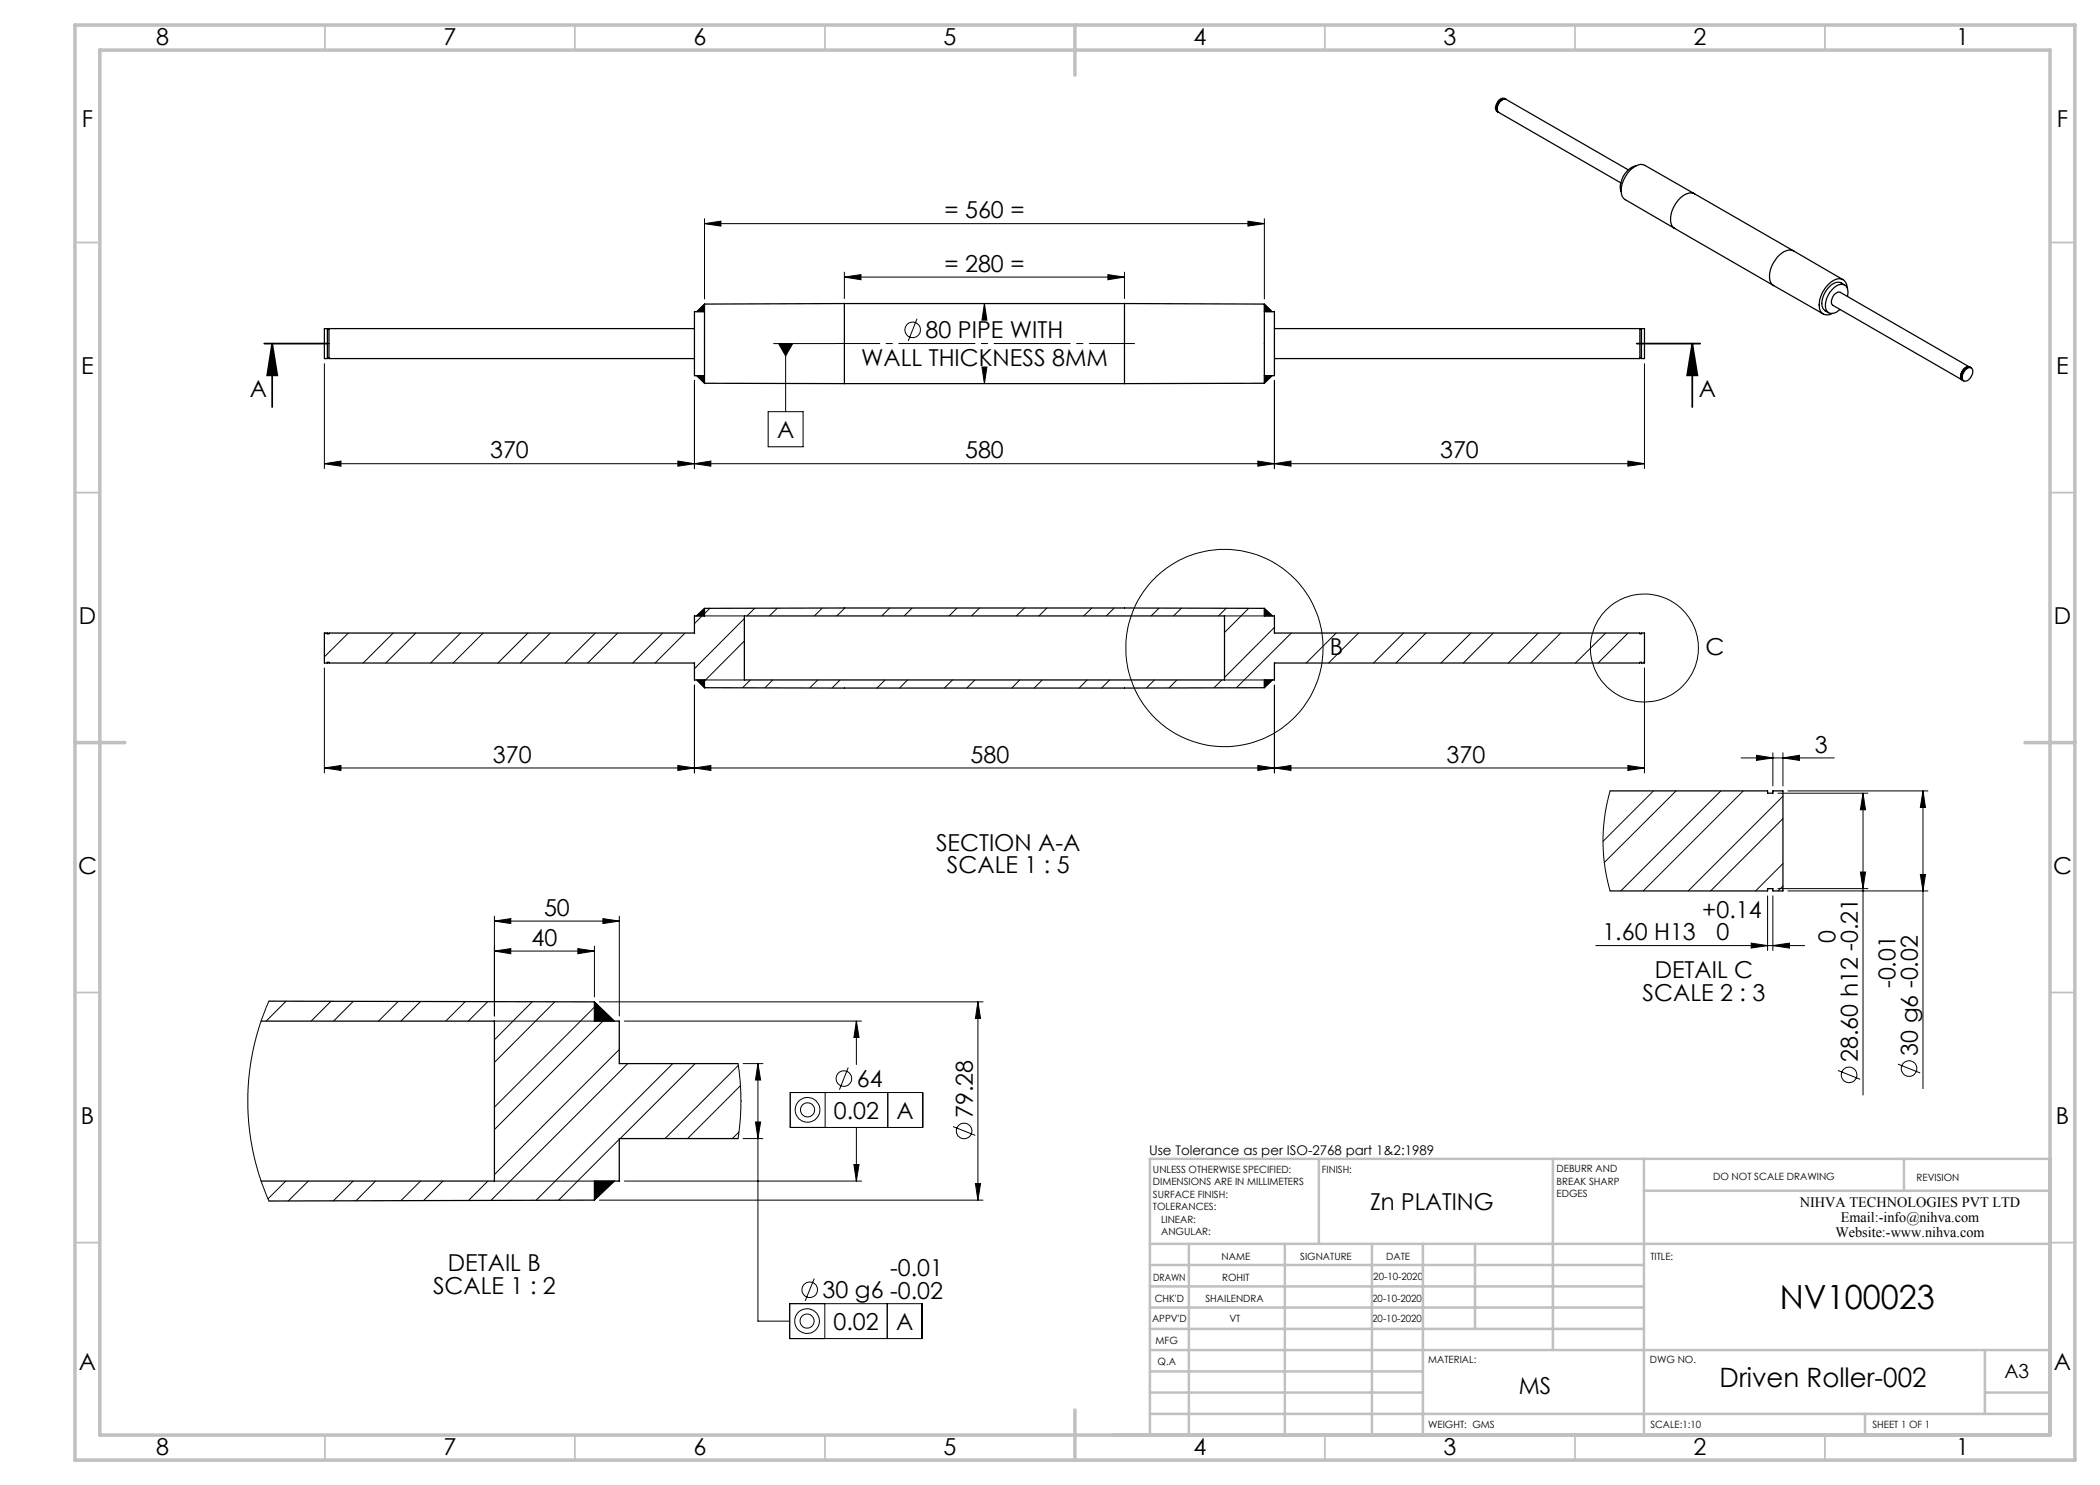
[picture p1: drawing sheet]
<svg xmlns="http://www.w3.org/2000/svg" width="420mm" height="297mm" viewBox="0 0 420 297" stroke-linecap="round" stroke-linejoin="round" font-family="sans-serif">
<g fill="none" stroke="#000" stroke-width=".2">
<path d="M140.9 44.7l3.3-.5v1zM140.9 43.7v16.1M140.9 44.7h112M168.9 55.4l3.3-.5v1zM168.9 54.4v5.3M168.9 55.4h56M221.6 54.9l3.3 .5-3.3 .5zM224.9 54.4v5.3M249.6 44.2l3.3 .5-3.3 .5zM252.9 43.7v16.1M64.9 72.7v21M138.9 76.1v17.6"/>
<path d="M139.3 75.1l1.6 1.6M139.3 62.3l1.6-1.5v1.5zM139.3 75.1h1.6v1.6zM140.9 60.8l-1.6 1.5M154.7 68.7h12.2M155.7 68.7h2.8l-1.4 2.5zM157.1 68.7v13.6M183.4 63.7l-1.8 4.5M196.4 73.4h1l-.5 3.3zM196.9 60.7l.5 3.3h-1zM196.9 60.7v2.4M196.9 74.3v2.4"/>
<path d="M252.9 60.8l1.5 1.5M252.9 60.8l1.5 1.5h-1.5zM252.9 75.1h1.5l-1.5 1.6zM254.4 75.1l-1.5 1.6M254.9 76.1v17.6M328.9 72.7v21M64.9 92.7l3.3-.5v1zM64.9 92.7h264M135.6 92.2l3.3 .5-3.3 .5zM138.9 92.7l3.3-.5v1zM153.6 82.3h7v7.1h-7zM251.6 92.2l3.3 .5-3.3 .5z"/>
<path d="M254.9 92.7l3.3-.5v1zM325.6 92.2l3.3 .5-3.3 .5zM64.9 133.6v21M65.2 126.6l-.3 .3M69.7 126.6l-4.8 4.8M78.6 126.6l-6 6M83.1 126.6l-5.9 6M92.1 126.6l-6 6M96.6 126.6l-6 6M105.6 126.6l-6 6M110.1 126.6l-6 6M119.1 126.6l-6 6"/>
<path d="M123.5 126.6l-6 6M132.5 126.6l-6 6M137 126.6l-6 6M138.9 137v17.6M139.3 123.2l1.6-1.5v1.5zM139.3 136l1.6 1.5M139.3 136h1.6v1.5zM140.4 123.2l-1.5 1.5M140.9 121.7l-1.6 1.5M140.9 123.2h8M140.9 136h8M142 121.7l-1.1 1"/>
<path d="M148.9 123.7l-10 10M148.9 128.2l-8 8M150.1 136l-1.6 1.5M151 121.6l-1.6 1.6M154.6 136l-1.6 1.5M155.5 121.6l-1.6 1.6M163.5 136l-1.5 1.6M164.5 121.6l-1.6 1.6M168 136l-1.6 1.6M169 121.6l-1.6 1.6M177 136l-1.6 1.6M177.9 121.6l-1.5 1.6"/>
<path d="M181.5 136l-1.6 1.6M182.4 121.6l-1.6 1.6M190.5 136l-1.6 1.6M191.4 121.6l-1.6 1.6M195 136l-1.6 1.6M195.9 121.6l-1.6 1.6M203.9 136l-1.5 1.6M204.9 121.6l-1.6 1.6M208.5 136l-1.7 1.6M209.4 121.6l-1.6 1.6M217.4 136l-1.6 1.6M218.4 121.6l-1.7 1.6"/>
<path d="M221.9 136l-1.6 1.6M222.8 121.6l-1.5 1.6M230.9 136l-1.6 1.6M231.8 121.6l-1.6 1.6M235.4 136l-1.6 1.6M236.3 121.6l-1.6 1.6M244.4 136l-1.6 1.5M244.9 123.2h8M244.9 136h8M245.3 121.6l-1.6 1.6M249.7 121.7l-4.8 4.8M252.9 121.7l1.6 1.5"/>
<path d="M252.9 121.7l1.6 1.5h-1.6zM252.9 136h1.6l-1.6 1.5zM254.5 136l-1.6 1.5M254.9 137v17.6M254.9 125.5l-10 10M258.3 126.6l-11 10.9M267.2 126.6l-6 6M271.7 126.6l-6 6M280.7 126.6l-6 6M285.2 126.6l-6 6M294.2 126.6l-6 6M298.7 126.6l-6 6"/>
<path d="M307.7 126.6l-6 6M312.1 126.6l-6 6M321.1 126.6l-6 6M325.6 126.6l-6 6M328.9 132.3l-.3 .3M328.9 133.6v21M64.9 153.6l3.3-.5v1zM64.9 153.6h264M135.6 153.1l3.3 .5-3.3 .5zM138.9 153.6l3.3-.5v1zM251.6 153.1l3.3 .5-3.3 .5zM254.9 153.6l3.3-.5v1z"/>
<path d="M322 158.2l-1 4.4-.4 4.6v2.8l.3 2.8 .4 2.7 .7 2.7M325.6 153.1l3.3 .5-3.3 .5zM330.7 158.2l-10.1 10.1M335.2 158.2l-14.3 14.3M344.2 158.2l-20 20M348.2 151.6h18.7M348.7 158.2l-20.1 20M351.3 151.1l3.3 .5-3.3 .5zM354.6 150.6v6.6M355.6 158.6h18M356.6 151.6l3.3-.5v1zM356.6 150.6v6.6"/>
<path d="M356.6 159.2l-19 19M357.6 158.2h28M372.6 158.6v60.4M372.6 158.6l.5 3.4h-1zM384.6 158.2l.5 3.3h-1zM384.6 158.2v59.5M353.5 179.2v10.9M354.6 179.2v10.9M355.6 177.7h18M356.6 172.7l-5.5 5.5M356.6 163.7l-14.5 14.5M356.6 177.2l-1 1"/>
<path d="M357.6 178.2h28M372.1 174.4h1l-.5 3.3zM384.1 174.9h1l-.5 3.3zM98.9 190.2l3.3-.5v1zM98.9 184.2l3.3-.5v1zM98.9 183.2v20M98.9 190.2h20M98.9 184.2h25M115.6 189.7l3.3 .5-3.3 .5zM118.9 189.2v10.2M120.6 183.7l3.3 .5-3.3 .5zM123.9 183.2v20"/>
<path d="M319.2 189.1h41.7M350.2 188.6l3.3 .5-3.3 .5zM354.6 189.1l3.3-.5v1zM53.8 200.2l-1.6 4-1.4 4.8-.8 4.6-.4 5 .1 5.7 .8 5.7 1.4 5.2 1.9 5M57.2 200.2l-4 4M66.2 200.3l-4 3.9M70.7 200.3l-4 3.9M79.6 200.3l-3.9 3.9M84.1 200.3l-3.9 3.9M93.1 200.3l-4 3.9M97.5 200.3l-3.8 3.9M98.9 204.2h20"/>
<path d="M106.5 200.3l-7.6 7.7M110.9 200.4l-12 12.1M118.9 200.4l4 3.8M118.9 200.4l4 3.8h-4zM118.9 201.4l-20 20M119.9 200.4h76.7M120.6 204.2l-21.7 21.7M123.9 209.9l-25 25M124.9 204.2h47.4M125.6 212.7l-27.4 27.4M134.5 212.7l-27.3 27.4M139 212.7l-15 15"/>
<path d="M147.6 212.7l.4 3.3 .2 4-.1 3.9-.5 3.8M147.7 213.1l-14.7 14.6M148.1 217.1l-10.6 10.6M148.6 212.7h4M151.6 212.7l.5 3.3h-1zM151.6 212.7v51.5h6.3M158 218.5h26.5v7h-26.5zM165 218.5v7M169.7 213.5l-1.8 4.4M171.3 204.2l.5 3.3h-1zM171.3 204.2v8.7M177.6 218.5v7"/>
<path d="M195.6 200.4v39.6M195.6 200.4l.5 3.3h-1zM367.6 214.1l4.4 1.8M379.6 212.8l4.4 1.8M57.2 236.2l-3.6 3.6M61.7 236.2l-4 4M70.6 236.2l-3.9 4M75.1 236.2l-3.9 4M84.1 236.2l-3.9 3.9M88.6 236.2l-3.9 3.9M97.6 236.2l-3.9 3.9M98.9 236.2h20"/>
<path d="M118.9 236.2h4l-4 3.8zM122.9 236.2l-4 3.8M123.9 227.9l-12.2 12.2M124.9 236.2h47.4M147.8 226.4l-1.3 1.3M148.6 227.7h4M151.1 224.4h1l-.5 3.3zM170.8 232.9h1l-.5 3.3zM171.3 225.5v10.7M190.6 225.3l4.5 1.8M195.1 236.7h1l-.5 3.3zM119.9 240h76.7"/>
<path d="M162.8 255.7l-1.8 4.5M157.9 260.7h26.5v7h-26.5zM165 260.7v7M177.4 260.7v7"/>
<circle cx="182.5" cy="66" r="1.56"/>
<circle cx="244.9" cy="129.6" r="19.7"/>
<circle cx="328.9" cy="129.6" r="10.8"/>
<circle cx="168.8" cy="215.7" r="1.55"/>
<circle cx="369.8" cy="215" r="1.55"/>
<circle cx="381.8" cy="213.7" r="1.55"/>
<circle cx="161.5" cy="222" r="2.47"/>
<circle cx="161.5" cy="222" r="1.4"/>
<circle cx="192.8" cy="226.2" r="1.55"/>
<circle cx="161.9" cy="258" r="1.56"/>
<circle cx="161.4" cy="264.2" r="1.42"/>
<circle cx="161.4" cy="264.2" r="2.47"/>
</g>
<path d="M52.8 68.7h12.8M54.4 68.7l1.1 6.4h-2.1zM54.4 68.7v12.7M327.3 68.7h12.7M338.5 68.7l1 6.4h-2.1zM338.5 68.7v12.7" fill="none" stroke="#000" stroke-width=".35"/>
<path d="M166.9 68.7h60" fill="none" stroke="#000" stroke-width=".2" stroke-dasharray="15.2 1.3 1.3 1.3" stroke-dashoffset="6.2"/>
<g fill="none" stroke="#c0c0c0" stroke-width=".35">
<path d="M65 5v5M115 5v5M165 5v5M265 5v5M315 5v5M365 5v5M15 48.5h5M410 48.5h5M15 98.5h5M410 98.5h5M15 198.5h5M410 198.5h5"/>
<path d="M15 248.5h5M410 248.5h5M65 287v5M115 287v5M165 287v5M265 287v5M315 287v5M365 287v5"/>
</g>
<g fill="none" stroke="#c0c0c0" stroke-width=".5">
<path d="M263.8 231.8v17M310.6 231.8v38.2M328.8 231.8v55.2M328.8 238.2h81.2M380.8 231.8v6.4M410 231.8h-180v55.2M230 248.8h180M230 257.3h98.8M230 253h98.8M237.8 248.8v38.2M257 248.8v38.2M274.4 248.8v38.2"/>
<path d="M284.6 248.8v38.2M295 248.8v17M230 265.8h98.8M230 261.5h98.8M230 278.5h54.6M230 274.3h54.6M230 270h180M397 278.5h13M397 270v12.8M230 282.8h180M373 282.8v4.2"/>
</g>
<path d="M15 5h400v287h-400zM20 10h390v277h-390zM215 5v10M15 148.5h10M405 148.5h10M215 282v10" fill="none" stroke="#c0c0c0" stroke-width=".7"/>
<g fill="#000">
<path d="M140.9 44.7l3.3-.5v1zM249.6 44.2l3.3 .5-3.3 .5zM64.9 92.7l3.3-.5v1zM135.6 92.2l3.3 .5-3.3 .5zM138.9 92.7l3.3-.5v1zM251.6 92.2l3.3 .5-3.3 .5zM254.9 92.7l3.3-.5v1zM325.6 92.2l3.3 .5-3.3 .5zM196.9 60.7l.5 3.3h-1zM196.4 73.4h1l-.5 3.3zM64.9 153.6l3.3-.5v1zM135.6 153.1l3.3 .5-3.3 .5zM254.9 153.6l3.3-.5v1zM325.6 153.1l3.3 .5-3.3 .5zM151.6 212.7l.5 3.3h-1zM151.1 224.4h1l-.5 3.3zM171.3 204.2l.5 3.3h-1zM170.8 232.9h1l-.5 3.3zM351.3 151.1l3.3 .5-3.3 .5zM356.6 151.6l3.3-.5v1z"/>
<path d="M221.6 54.9l3.3 .5-3.3 .5zM168.9 55.4l3.3-.5v1zM354.6 189.1l3.3-.5v1zM350.2 188.6l3.3 .5-3.3 .5z"/>
<path d="M155.7 68.7l1.4 2.5 1.4-2.5zM139.3 62.3l1.6-1.5v1.5zM139.3 75.1h1.6v1.6zM252.9 60.8v1.5h1.5zM252.9 75.1h1.5l-1.5 1.6zM252.9 121.7v1.5h1.6zM252.9 136h1.6l-1.6 1.5zM139.3 123.2l1.6-1.5v1.5zM139.3 136h1.6v1.5zM118.9 200.4v3.8h4zM118.9 236.2h4l-4 3.8z"/>
<path d="M338.5 68.7l1 6.4h-2.1zM54.4 68.7l1.1 6.4h-2.1z"/>
<path d="M138.9 153.6l3.3-.5v1zM251.6 153.1l3.3 .5-3.3 .5z"/>
<path d="M98.9 190.2l3.3-.5v1zM115.6 189.7l3.3 .5-3.3 .5zM98.9 184.2l3.3-.5v1zM120.6 183.7l3.3 .5-3.3 .5z"/>
<path d="M195.6 200.4l.5 3.3h-1zM195.1 236.7h1l-.5 3.3zM384.6 158.2l.5 3.3h-1zM384.1 174.9h1l-.5 3.3zM372.6 158.6l.5 3.4h-1zM372.1 174.4h1l-.5 3.3z"/>
</g>
<g fill="none" stroke="#000" stroke-width=".25">
<path d="M300.9 19.8a1.83 1.83 0 0 0-1.4 2.4M301.1 19.8a1.35 1.35 0 0 0-1.9 1.2 1.05 1.05 0 0 0 .4 1.4M301.2 19.9a1.47 1.47 0 0 0-1.8 1.3 .87 .87 0 0 0 .3 1.2M299.7 22.5a1.73 1.73 0 0 1 .8-2.5l.7-.1 24.4 14.1M299.7 22.5l24.5 14.1M327.2 33.2a4.3 4.3 0 0 0-3 5.1M338.9 38.8l-9.9-5.7a2.54 2.54 0 0 0-2.9 .9 5.1 5.1 0 0 0-1.5 5.4l.4 .5 9.9 5.8M338.9 38.8a2.81 2.81 0 0 0-3.2 1.2 5.2 5.2 0 0 0-1.3 5.2l.5 .5M338.9 38.8l19.8 11.4M334.9 45.7l19.8 11.4M354.7 57.1l10 5.7M358.7 50.2a2.84 2.84 0 0 0-3.2 1.2 5.2 5.2 0 0 0-1.3 5.2l.5 .5"/>
<path d="M358.7 50.2l9.9 5.7M368.9 57l-.7-.4a2.36 2.36 0 0 0-2.7 1.1 4 4 0 0 0-.8 4.1l1 .7M369.4 57.6a1.69 1.69 0 0 0-.9-1.8 1.69 1.69 0 0 0-2 .4 5.6 5.6 0 0 0-2.5 5.9 1.63 1.63 0 0 0 2.5 .6M369.5 59.3a2.07 2.07 0 0 0-.6-2.3 2.41 2.41 0 0 0-2.7 1.2 3.5 3.5 0 0 0-.7 4.2 1.84 1.84 0 0 0 2.5-.5M64.9 65.7h.6v6h-.6zM65.5 71.6h.3M65.5 65.9h.3M138.9 65.7h-73.1v6h73.1M140.9 62.3h-2v12.8h2M168.9 60.7l-28 .1v15.9h28M168.9 60.7v16M168.9 76.7h56"/>
<path d="M168.9 60.7h56M224.9 60.7l28 .1v15.9h-28M224.9 60.7v16M252.9 62.3h2v12.8h-2M254.9 65.7h73.1v6h-73.1M328 71.6h.3M328 65.9h.3M328.3 65.7h.6v6h-.6zM393.1 73.9a.77 .77 0 0 1 .8-.4 .77 .77 0 0 1 .6 .5 1.97 1.97 0 0 1-1.6 2.2 1.28 1.28 0 0 1 0-1.9zM393.7 73.4a1.88 1.88 0 0 0-1.4 2.4M393.9 73.4l-25.8-14.9a1.67 1.67 0 0 0-1.8 1.7v.5l.3 .4 25.9 14.9a1.67 1.67 0 0 1 .6-2.4l.4-.3 .5 .1M394.3 73.6a1.28 1.28 0 0 0-1.9 .9 1.14 1.14 0 0 0 .3 1.7"/>
<path d="M64.9 126.6h.6v.1h.3v-.1h73.1v-3.4h2v-1.5h112v1.5h2v3.4h73.1v.1l.9-.1v6h-.6v-.1h-.3v.1h-73.1v3.4h-2v1.5h-112v-1.5h-2v-3.4h-73.1v-.1l-.9 .1zM148.9 123.2h96v12.8h-96zM322 158.2h31.5v.4h1.1v-.4h2v20h-2v-.5h-1.1v.5h-31.5M52.2 204.2h46.7v32h-46.7M53.8 200.2l65.1 .2v3.8h5v8.5h23.7M147.6 227.7h-23.7v8.5h-5v3.8l-65.1 .2"/>
</g>
<text font-size="6.7" x="356" y="261.8">NV100023</text>
<text font-size="5.3" x="343.9" y="277.4">Driven Roller-002</text>
<g font-size="4.7">
<text x="31.2" y="9">8</text>
<text x="88.7" y="9">7</text>
<text x="138.7" y="9">6</text>
<text x="188.7" y="9">5</text>
<text x="238.7" y="9">4</text>
<text x="288.7" y="9">3</text>
<text x="338.7" y="9">2</text>
<text x="391.2" y="9">1</text>
<text x="16.4" y="25.5">F</text>
<text x="411.4" y="25.5">F</text>
<text x="188.9" y="43.7">= 560 =</text>
<text x="188.9" y="54.4">= 280 =</text>
<text x="185.1" y="67.7">80 PIPE WITH</text>
<text x="16.2" y="74.7">E</text>
<text x="172.2" y="73.3">WALL THICKNESS 8MM</text>
<text x="411.2" y="74.7">E</text>
<text x="49.9" y="79.3">A</text>
<text x="339.8" y="79.3">A</text>
<text x="155.4" y="87.6">A</text>
<text x="98" y="91.7">370</text>
<text x="193" y="91.7">580</text>
<text x="288" y="91.7">370</text>
<text x="15.8" y="124.7">D</text>
<text x="410.8" y="124.7">D</text>
<text x="266" y="131">B</text>
<text x="341.1" y="131">C</text>
<text x="98.6" y="152.6">370</text>
<text x="194.1" y="152.6">580</text>
<text x="289.3" y="152.6">370</text>
<text x="363" y="150.5">3</text>
<text x="187.2" y="170.1">SECTION A-A</text>
<text x="15.6" y="174.7">C</text>
<text x="189.4" y="174.6">SCALE 1 : 5</text>
<text x="410.6" y="174.7">C</text>
<text x="108.8" y="183.2">50</text>
<text x="340.5" y="183.6">+0.14</text>
<text x="106.3" y="189.2">40</text>
<text x="320.5" y="188">1.60 H13</text>
<text x="343.3" y="188.1">0</text>
<text x="367.1" y="188.6" transform="rotate(-90 367.1 188.6)">0</text>
<text x="330.9" y="195.6">DETAIL C</text>
<text x="379.1" y="197.6" transform="rotate(-90 379.1 197.6)">-0.01</text>
<text x="328.5" y="200.1">SCALE 2 : 3</text>
<text x="371.5" y="212.4" transform="rotate(-90 371.5 212.4)">28.60 h12 -0.21</text>
<text x="383.5" y="211.1" transform="rotate(-90 383.5 211.1)">30 g6 -0.02</text>
<text x="171.4" y="217.4">64</text>
<text x="16.2" y="224.7">B</text>
<text x="166.8" y="223.7">0.02</text>
<text x="179.3" y="223.7">A</text>
<text x="194.5" y="223.6" transform="rotate(-90 194.5 223.6)">79.28</text>
<text x="411.2" y="224.7">B</text>
<text x="274" y="242.1">Zn PLATING</text>
<text x="89.6" y="254.2">DETAIL B</text>
<text x="178" y="255.2">-0.01</text>
<text x="86.6" y="258.8">SCALE 1 : 2</text>
<text x="164.5" y="259.6">30 g6 -0.02</text>
<text x="166.7" y="266">0.02</text>
<text x="179.2" y="266">A</text>
<text x="15.8" y="274">A</text>
<text x="410.8" y="274">A</text>
<text x="303.7" y="278.9">MS</text>
<text x="31.2" y="291">8</text>
<text x="88.7" y="291">7</text>
<text x="138.7" y="291">6</text>
<text x="188.7" y="291">5</text>
<text x="238.7" y="291">4</text>
<text x="288.7" y="291">3</text>
<text x="338.7" y="291">2</text>
<text x="391.2" y="291">1</text>
</g>
<text font-size="3.9" x="400.9" y="275.5">A3</text>
<g font-size="2.9">
<text x="360" y="241.3">NIHVA TECHNOLOGIES PVT LTD</text>
<text x="368.2" y="244.3">Email:-info@nihva.com</text>
<text x="367.1" y="247.3">Website:-www.nihva.com</text>
</g>
<text font-size="2.7" x="229.8" y="231.1">Use Tolerance as per ISO-2768 part 1&amp;2:1989</text>
<g font-size="2">
<text x="230.6" y="234.6">UNLESS OTHERWISE SPECIFIED:</text>
<text x="230.6" y="237.1">DIMENSIONS ARE IN MILLIMETERS</text>
<text x="230.6" y="239.6">SURFACE FINISH:</text>
<text x="264.4" y="234.6">FINISH:</text>
<text x="311.3" y="234.5">DEBURR AND</text>
<text x="311.3" y="237">BREAK SHARP</text>
<text x="311.3" y="239.5">EDGES</text>
<text x="342.6" y="236">DO NOT SCALE DRAWING</text>
<text x="383.3" y="236.2">REVISION</text>
<text x="230.6" y="242.1">TOLERANCES:</text>
<text x="232.2" y="244.6">LINEAR:</text>
<text x="232.2" y="247.1">ANGULAR:</text>
<text x="244.3" y="252">NAME</text>
<text x="260" y="251.9">SIGNATURE</text>
<text x="277.2" y="251.9">DATE</text>
<text x="330.1" y="251.9">TITLE:</text>
<text x="230.6" y="256.1">DRAWN</text>
<text x="244.4" y="256.1">ROHIT</text>
<text x="274.7" y="255.9">20-10-2020</text>
<text x="230.9" y="260.3">CHK'D</text>
<text x="241.1" y="260.3">SHAILENDRA</text>
<text x="274.4" y="260.3">20-10-2020</text>
<text x="230.4" y="264.4">APPV'D</text>
<text x="231.1" y="268.8">MFG</text>
<text x="245.9" y="264.4">VT</text>
<text x="274.4" y="264.4">20-10-2020</text>
<text x="231.5" y="273">Q.A</text>
<text x="285.6" y="272.5">MATERIAL:</text>
<text x="330" y="272.5">DWG NO.</text>
<text x="285.6" y="285.5">WEIGHT: GMS</text>
<text x="330.1" y="285.6">SCALE:1:10</text>
<text x="374.5" y="285.6">SHEET 1 OF 1</text>
</g>
</svg>
